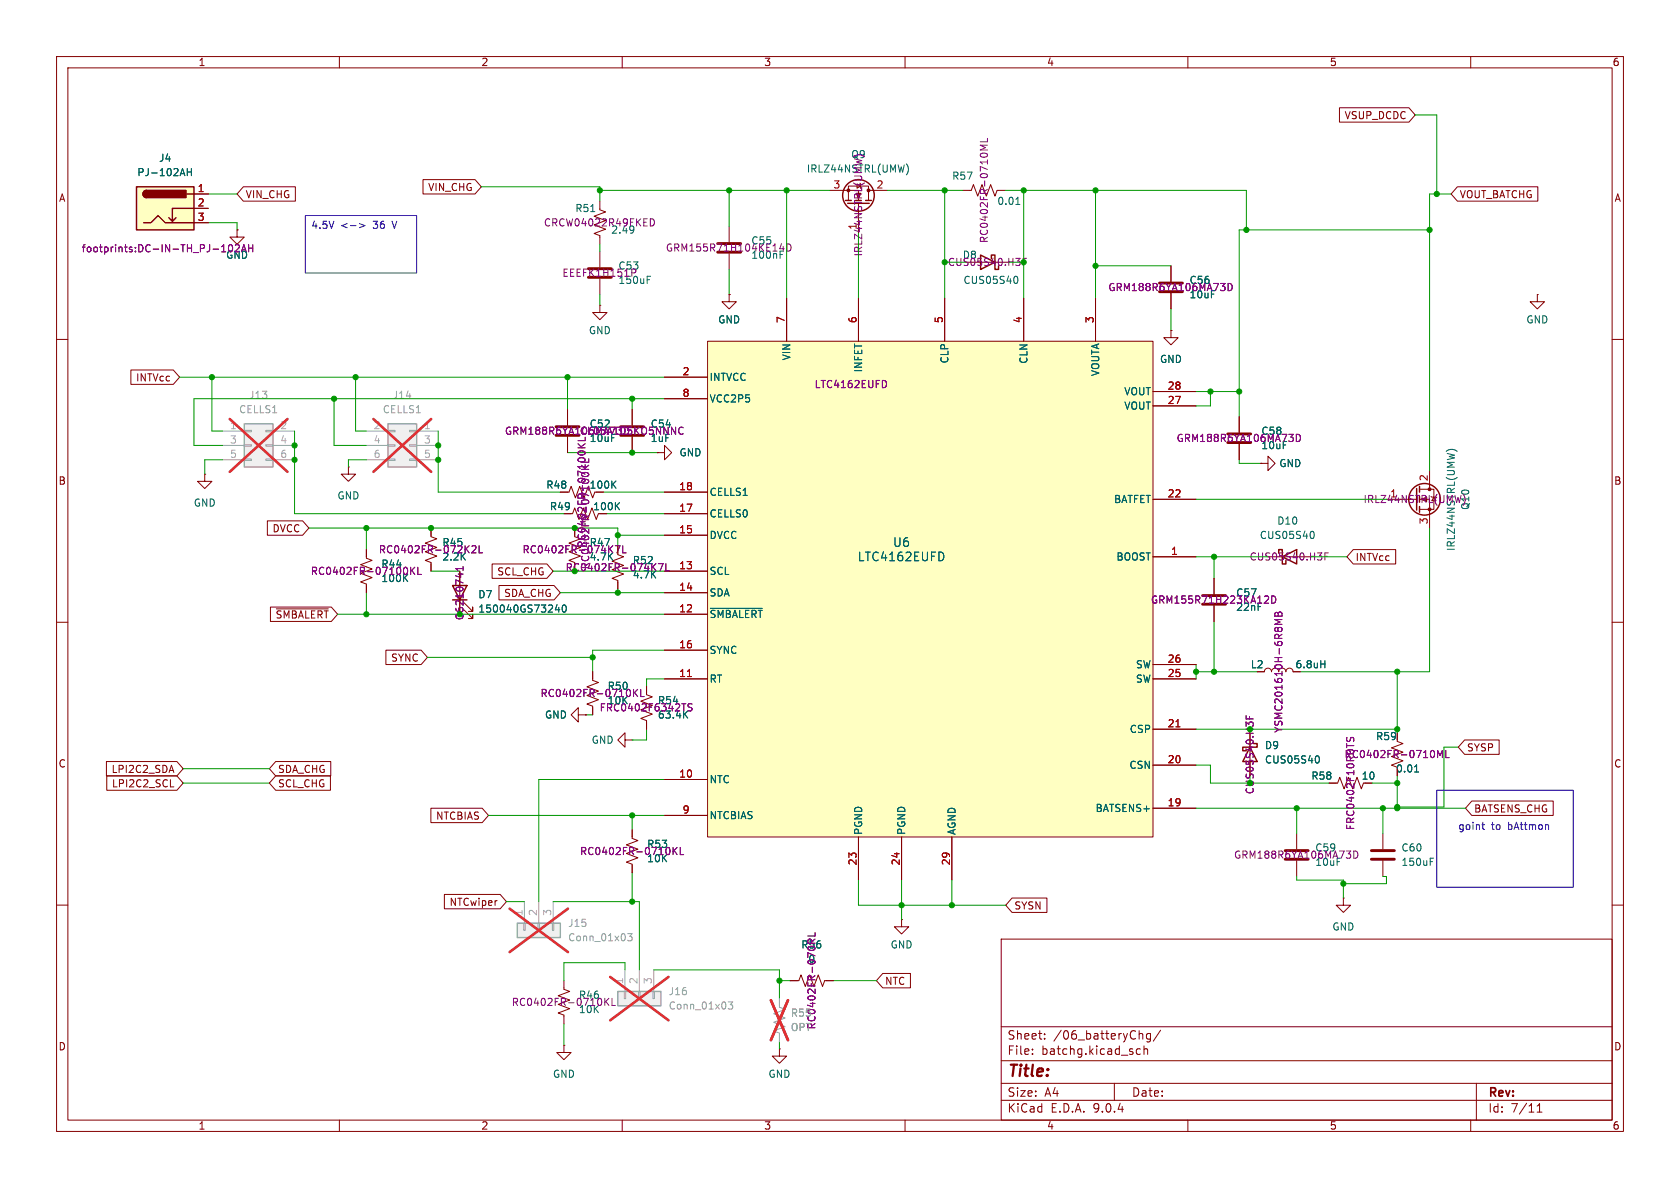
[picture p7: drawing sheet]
<svg xmlns="http://www.w3.org/2000/svg" width="297mm" height="210mm" viewBox="0 0 297 210" stroke-linecap="round" stroke-linejoin="round" font-family="sans-serif">
<g fill="none" stroke="#840000" stroke-width=".18">
<path d="M10 10h277v190h-277zM12 12h273v186h-273zM60 10v2M110 10v2M160 10v2M210 10v2M260 10v2M10 60h2M111.8 72.4v2.8M111.8 77.2v2.8M285 60h2M99.1 87h1.5l.4-1 .7 2 .4-1"/>
<path d="M99.7 90.8h1.5l.4-1 .8 2 .3-1M103.6 87l.4-1 .8 2 .4-1M104.3 90.8l.3-1 .8 2 .4-1M10 110h2M81.3 101v2.5M82 107.8l1.6 1.5v-.7v.7h-.8M82 106.6l1.6 1.5v-.8v.8h-.8M285 110h2M229.2 147.3v2.8M229.2 152.1v2.8M237.5 158.8v1.2h1.3l-1.3 1.3-1.3-1.3h1.3M237.5 158.8h.1"/>
<path d="M10 160h2M177 166h108v32h-108zM285 160h2M60 198v2M110 198v2M160 198v2M177 194.5h108M177 191.5h108M177 187.5h108M177 181.5h108M182.5 186.3v.1M182.5 185.5v.1"/>
<path d="M184.7 183.6v.1M184.7 182.8v.1M197 191.5v3M201.6 185.5l-.4-.1-.3 .3v.4l.1 .2h.6M201.8 182.7l.2 .2v.8M202.2 185.5l.3-.1 .3 .1 .1 .9M202.2 184.9v1.5M203.4 182.7v1.2l-.3 .3-.4-.1M203.4 182.8l-.4-.1-.3 .3v.4l.1 .2h.6M205.2 182.1l-1.3 2M210 198v2M260 198v2"/>
<path d="M261 191.5v6.5M271.7 196.6h.9M271.7 195.5l.5-.4v1.5"/>
</g>
<path d="M109.7 75.4h4.1M109.7 77h4.1M227.2 150.4h4.1M227.2 151.9h4.1" fill="none" stroke="#840000" stroke-width=".51"/>
<path d="M102.2 79.2h1.2M102.2 78.4l.7 .8M102.3 79.8l.4-.1 .6 .1M103.4 78.4l-.7 .6M103.4 77.3v.6h-1.2M120.8 75.6a.6 .6 0 0 0-.9 .5 .6 .6 0 0 0 .6 .7l.3-.1M81.4 101.3v.8M81.9 100.1v.8M81.9 100.5h-1.3l.4 .4M239.3 150.4a.64 .64 0 0 1 .8 .7 .64 .64 0 0 1-.8 .6z" fill="none" stroke="#840084" stroke-width=".18"/>
<path d="M80 103.5h2.5l-1.2 2.5zM80 106h2.5" fill="none" stroke="#840000" stroke-width=".25"/>
<path d="M108.3 85.6l.6 .7M108.9 85l-.7 .8M109 89.4l.5 .7M109.5 88.8l-.7 .8M98.5 106.9l-.3 .9h.8M98.8 107.4v.8M99.5 107.1l.2-.2a.68 .68 0 0 1 .4 .7 .68 .68 0 0 1-.4 .6l-.2-.1-.1-.4z" fill="none" stroke="#006464" stroke-width=".18"/>
<path d="M91.4 163.2h7.7v2.5h-7.7z" fill="#f0f0f0"/>
<path d="M91.4 163.2h7.7v2.5h-7.7z" fill="none" stroke="#a1a1a1" stroke-width=".25"/>
<path d="M92.7 159.4v3.8M95.2 159.4v3.8M97.8 159.4v3.8M92.6 163.2h.2v1.3h-.2zM95.1 163.2h.3v1.3h-.3zM97.7 163.2h.2v1.3h-.2z" fill="none" stroke="#a1a1a1" stroke-width=".18"/>
<path d="M111 165h.7l-.4 .5 .4 .1v.6l-.2 .1-.5-.1" fill="none" stroke="#989898" stroke-width=".18"/>
<path d="M90.1 160.6l10.3 7.7M100.4 160.6l-10.3 7.7" fill="none" stroke="#e12e31" stroke-width=".46"/>
<path d="M99.7 173.4v1.5l1 .4-2 .7 1 .4M99.7 177.9l1 .4-2 .8 1 .4v1.5M99.7 184.8v1.3h1.3l-1.3 1.2-1.3-1.2h1.3M99.7 184.8h.1" fill="none" stroke="#840000" stroke-width=".18"/>
<path d="M106.9 176.5v1.2M107.1 177l.5 .7M107.6 176.5l-.7 .7M108.2 176.5v1.2h.6" fill="none" stroke="#840084" stroke-width=".18"/>
<path d="M68.6 74.9h5.1v7.7h-5.1z" fill="#f0f0f0"/>
<path d="M68.6 74.9h5.1v7.7h-5.1z" fill="none" stroke="#a1a1a1" stroke-width=".25"/>
<path d="M64.8 76.2h3.8M64.8 78.7h3.8M68.6 76.1h1.2v.2h-1.2zM68.6 78.6h1.2v.3h-1.2zM72.4 76.1h1.3v.2h-1.3zM72.4 78.6h1.3v.3h-1.3zM73.7 76.2h3.8M73.7 78.7h3.8M64.8 81.3h3.8M68.6 81.2h1.2v.2h-1.2zM72.4 81.2h1.3v.2h-1.3zM73.7 81.3h3.8" fill="none" stroke="#a1a1a1" stroke-width=".18"/>
<path d="M66 74.1l10.2 9.3M76.2 74.1l-10.2 9.3" fill="none" stroke="#e12e31" stroke-width=".46"/>
<g fill="none" stroke="#840000" stroke-width=".25">
<path d="M173.4 45.1l2.5 1.3-2.5 1.2zM175.3 45.7v-.6h.6v2.5h.6v-.6M250.4 86.4v3.8M251 86v1M251 87.8v1M251 89.5v1.1"/>
<circle cx="251.8" cy="88.3" r="2.79"/>
</g>
<path d="M104.4 37.4h.8M112.1 40.7l-.2 .4M114.4 48.8h.6M114.4 49.4h.4M179.5 48.8a.68 .68 0 0 1 .5 .7 .68 .68 0 0 1-.5 .6M255.7 79.8a1.46 1.46 0 0 1 1.9 0M121 126.2l.6 .7M121.6 125.7l-.7 .7M250.1 136.5h.7M250.3 135.4l.1-.2v1.3" fill="none" stroke="#006464" stroke-width=".18"/>
<g fill="none" stroke="#840084" stroke-width=".18">
<path d="M115 38.7a.64 .64 0 0 1 .7 .6 .64 .64 0 0 1-.7 .6M180.9 46.3h.4M181.5 45.7h-.6v1.2M116.4 99.6h.8l-.5 1.3M117.7 99.6v1.3h.6M241.4 87.6v1.2M242 88.2h.6l.1-.2-.1-.3-.6-.1v1.2M242.3 88.2l.4 .6M243.2 87.6v1.2h.6M244.1 87.6h.9l-.9 1.2h.9M246 88v.8M246.6 88.4h.8"/>
<path d="M247.2 88v.8M248.6 87.6v1.2l-.7-1.2v1.2M249.9 87.6h-.5l-.2 .1v.4l.6 .2 .1 .3-.3 .2h-.4M250.3 87.6h.7M250.6 87.6v1.2M251.4 88.2h.6l.1-.2v-.3l-.7-.1v1.2M251.7 88.2l.4 .6M252.7 87.6v1.2h.6M254.1 87.4a1.46 1.46 0 0 0 0 1.9M254.5 87.6v1l.3 .2h.3l.2-.2v-1M112 121.9v1.2M112.2 122.4l.5 .7"/>
<path d="M112.7 121.9l-.7 .7M113.3 121.9v1.2h.6M122.3 124.5l-.4-.1-.2 .1v.4l.5 .2 .1 .3-.2 .3-.5-.1M254.2 133.9v-1.2l.4 .9 .4-.9v1.2M255.6 132.7v1.2h.6"/>
</g>
<g fill="none" stroke="#840000" stroke-width=".18">
<path d="M106 35.6v1.5l1.1 .4-2.1 .7 1 .4M106 40.1l1.1 .4-2.1 .8 1 .4v1.5M106 44.5v2.7M106 49.3v2.8M109.2 96.5v1.5l1 .4-2 .8 1 .4M116.2 80h1.3v-1.3l1.2 1.3-1.2 1.3v-1.3M116.2 80h.1M222.9 81.9h1.3v-1.3l1.2 1.3-1.2 1.3v-1.3M222.9 81.9h.1M245.1 88.3h5.3M251 86.5h2.5v3.5h-2.5M251 88.3h1.7v5"/>
<path d="M252.7 83.2v3.3M253 87.8l.1 .1h.8l.1 .1M253.5 87.9l.4 .6h-.8zM104.8 118.7v1.6l1 .4-2 .7 1 .4M109.2 101.1l1 .4-2 .7 1 .4v1.5M102.2 126.4v-1.3l-1.2 1.3 1.2 1.2v-1.2h1.3M103.5 126.4h.1M104.8 123.3l1 .4-2 .8 1 .3v1.6M114.3 121.3v1.5l1 .4-2 .8 1 .3M114.3 125.9l1 .3-2 .8 1 .4v1.5M247 129.5v1.6l1 .3-2 .8 1 .4M247 134.1l1 .4-2 .8 1 .3"/>
</g>
<path d="M104 47.5h4.1M104 49h4.1" fill="none" stroke="#840000" stroke-width=".51"/>
<g fill="#840000" stroke="#840000" stroke-width=".18">
<path d="M251.2 88.3l1-.4v.7z"/>
<circle cx="252.7" cy="86.5" r=".25"/>
<circle cx="252.7" cy="90" r=".25"/>
</g>
<path d="M43.2 74.9h5.1v7.7h-5.1z" fill="#f0f0f0"/>
<path d="M43.2 74.9h5.1v7.7h-5.1z" fill="none" stroke="#a1a1a1" stroke-width=".25"/>
<path d="M39.4 76.2h3.8M39.4 78.7h3.8M43.2 76.1h1.2v.2h-1.2zM43.2 78.6h1.2v.3h-1.2zM47 76.1h1.3v.2h-1.3zM47 78.6h1.3v.3h-1.3zM48.3 76.2h3.8M48.3 78.7h3.8M39.4 81.3h3.8M43.2 81.2h1.2v.2h-1.2zM47 81.2h1.3v.2h-1.3zM48.3 81.3h3.8" fill="none" stroke="#a1a1a1" stroke-width=".18"/>
<path d="M40.6 74.1l10.2 9.3M50.8 74.1l-10.2 9.3" fill="none" stroke="#e12e31" stroke-width=".46"/>
<path d="M41.9 40.6v1.3h1.3l-1.3 1.3-1.3-1.3h1.3M41.9 40.6h.1M244.5 147.3v2.8M244.5 152.1v2.8" fill="none" stroke="#840000" stroke-width=".18"/>
<path d="M242.4 150.4h4.1M242.4 151.9h4.1" fill="none" stroke="#840000" stroke-width=".51"/>
<path d="M252.8 152.3h.5M252.8 151.7h.6" fill="none" stroke="#006464" stroke-width=".18"/>
<path d="M24.1 33h10.2v7.6h-10.2z" fill="#ffffc2"/>
<path d="M24.1 33h10.2v7.6h-10.2zM25.4 39.4h1.3l1.2-1.3 1.3 1.3h5.1M25.9 33.7a.64 .64 0 0 0-.6 .6 .64 .64 0 0 0 .6 .6M31.1 38.5l-.6 .6M33 34.3h1.3M34.3 36.8h-3.8v2.3l-.7-.6M221 132.1l1.2 2.5h-2.5zM221.6 131.4h.6v.7h-2.5v.6h.6" fill="none" stroke="#840000" stroke-width=".25"/>
<g fill="#840000" stroke="#840000" stroke-width=".25">
<path d="M25.5 33.8l.4-.1v1.2a.63 .63 0 0 1-.6-.4 .63 .63 0 0 1 .2-.7z"/>
<path d="M25.9 33.7h7v1.2h-7z"/>
</g>
<g fill="none" stroke="#840000" stroke-width=".18">
<path d="M34.3 34.3h2.5M34.3 36.8h2.5M34.3 39.4h2.5M271.8 52.1v1.2h1.2l-1.2 1.3-1.3-1.3h1.3M271.8 52.1h.1M100.3 72.4v2.8M100.3 77.2v2.8M36.2 83.8v1.3h1.3l-1.3 1.3-1.3-1.3h1.3M36.2 83.8h.1M101.6 97.9l1 .4-2 .8 1 .3M101.6 93.3v1.6l1 .4-2 .7 1 .4M223.5 118.7a.64 .64 0 0 1 .7-.6 .64 .64 0 0 1 .6 .6 .64 .64 0 0 1 .6-.6 .64 .64 0 0 1 .7 .6"/>
<path d="M227.3 118.7a.64 .64 0 0 1 .7-.6 .64 .64 0 0 1 .6 .6M234.9 138.4h1.6l.4-1 .7 2 .4-1M239.5 138.4l.4-1 .8 2 .3-1M139.7 173.4h1.5l.4-1.1 .8 2.1 .3-1M144.3 173.4l.4-1.1 .7 2.1 .4-1h1.5M159.4 162.6v1.2h1.3l-1.3 1.3-1.3-1.3h1.3M159.4 162.6h.1M137.8 185.4v1.3h1.3l-1.3 1.3-1.3-1.3h1.3M137.8 185.4h.1"/>
</g>
<path d="M33.1 29.8v1.3M33.1 30.4h.7M33.8 29.8v1.3M233.5 117.4h.7M234.2 116.8v1.3M232.8 133.6a.68 .68 0 0 1 .5 .6 .68 .68 0 0 1-.5 .7" fill="none" stroke="#006464" stroke-width=".18"/>
<g fill="none" stroke="#840084" stroke-width=".18">
<path d="M39.2 44.5h.7M39.4 43.4l.1-.1v1.2M40.4 44l.1-.5 .2-.2 .3 .1 .1 .6M41.6 43.4l.5-.1 .2 .3-.8 .9M42.7 44.5l.4-1.2 .4 1.2M44 43.3v1.2M44 43.9h.7M44.7 43.3v1.2M108.8 96.5h.8l-.5 1.2M110.1 96.5v1.2h.6M225.4 108.4l.3-.1 .3 .2 .1-.2 .3-.1 .2 .2v.5h-1.2zM226 108.5v.4"/>
<path d="M226.6 109.5h-1.2l.9 .4-.9 .5M220.3 126.5v.6h1.3M220.9 126.7v.4M238.1 130.4v.4l.1 .2h.4l.2-.5 .3-.1 .2 .2v.5M144.1 164.9v.6h-1.3"/>
</g>
<path d="M137.8 176.5v1.6l1 .3-2 .8 2 .8-2 .7 2 .8-2 .7 1 .4v1.6" fill="none" stroke="#a1a1a1" stroke-width=".18"/>
<path d="M136.3 176.8l3 7.1M139.3 176.8l-3 7.1" fill="none" stroke="#e12e31" stroke-width=".46"/>
<path d="M98.3 75.4h4.1M98.3 77h4.1" fill="none" stroke="#840000" stroke-width=".51"/>
<path d="M109.2 175.3h7.6v2.5h-7.6z" fill="#f0f0f0"/>
<path d="M109.2 175.3h7.6v2.5h-7.6z" fill="none" stroke="#a1a1a1" stroke-width=".25"/>
<path d="M110.4 175.3h.2v1.2h-.2zM110.5 171.5v3.8M112.9 175.3h.3v1.2h-.3zM113 171.5v3.8M115.4 175.3h.3v1.2h-.3zM115.6 171.5v3.8" fill="none" stroke="#a1a1a1" stroke-width=".18"/>
<path d="M128.7 177.1h.8l-.4 .5 .4 .1v.6l-.2 .1-.6-.1" fill="none" stroke="#989898" stroke-width=".18"/>
<path d="M107.9 172.7l10.3 7.7M118.2 172.7l-10.3 7.7" fill="none" stroke="#e12e31" stroke-width=".46"/>
<path d="M61.6 82.6v1.2h1.3l-1.3 1.3-1.3-1.3h1.3M61.6 82.6h.1M110.5 130.8v-1.3l-1.3 1.3 1.3 1.3v-1.3h1.3M111.8 130.8h.1M111.8 146.7v1.5l1 .4-2.1 .8 1.1 .3M111.8 151.3l1 .3-2.1 .8 1.1 .4v1.5" fill="none" stroke="#840000" stroke-width=".18"/>
<path d="M119 149.8v1.3M119.2 150.3l.5 .8M119.7 149.8l-.7 .7M120.3 149.8v1.3h.6" fill="none" stroke="#840084" stroke-width=".18"/>
<path d="M125.1 60.3h78.7v87.7h-78.7z" fill="#ffffc2"/>
<g fill="none" stroke="#840000" stroke-width=".18">
<path d="M236.8 19h12.3l1.1 1.3-1.1 1.3h-12.3zM34.3 34.3h2.5M34.3 36.8h2.5M34.3 39.4h2.5M43 33h9.2v2.6h-9.2l-1.1-1.3zM74.8 31.7h9.2l1.1 1.3-1.1 1.3h-9.2zM146.7 33.7h5.1v1.7M150 35.4v-2.5h3.5v2.5M153.5 33.7h3.3M170.2 33.7h1.5l.4-1.1 .7 2.1 .4-1M174.8 33.7l.3-1.1 .8 2.1 .4-1h1.5M257.7 33h14.2v2.6h-14.2l-1.2-1.3z"/>
<path d="M41.9 40.6h.1M106 54v1.2h1.3l-1.3 1.3-1.2-1.3h1.2M106 54h.1M128.9 52.1v1.2h1.3l-1.3 1.3-1.3-1.3h1.3M128.9 52.1h.1M128.9 40v2.8M128.9 44.8v2.8M139.1 52.7v7.6M151.8 52.7v7.6M167 52.7v7.6M181 52.7v7.6M193.7 52.7v7.6"/>
<path d="M207 58.4v1.3h1.3l-1.3 1.3-1.3-1.3h1.3M207 58.4h.1M207 47v2.8M207 51.8v2.8M23.1 65.4h7.5l1.1 1.3-1.1 1.2h-7.5zM100.3 72.4v2.8M100.3 77.2v2.8M111.8 72.4v2.8M111.8 77.2v2.8M117.5 66.7h7.6M117.5 70.5h7.6M125.1 60.3h78.7v87.7h-78.7z"/>
<path d="M203.8 69.2h7.7M203.8 71.8h7.7M219.1 73.7v2.8M219.1 78.5v2.8M47.3 92.1h6.2l1.1 1.2-1.1 1.3h-6.2zM64.8 97.2v1.5l1 .4-2 .7 1 .4M76.2 93.3v1.6l1 .4-2 .7 1 .4M76.2 97.9l1 .4-2 .8 1 .3v1.6M87 99.7h9.7l1.1 1.3-1.1 1.2h-9.7zM99.1 87h1.2M99.7 90.8h1.3M101.6 93.3v1.3"/>
<path d="M109.2 96.5v1.3M116.2 80h.1M117.5 87h7.6M117.5 90.8h7.6M117.5 94.6h7.6M203.8 88.3h7.7M203.8 98.4h7.7M222.9 81.9h.1M239.2 97.2h7.5v2.5h-7.5l-1.1-1.3zM47.8 107.3h10.8l1.1 1.3-1.1 1.3h-10.8zM48.9 107.6h9.1M64.8 101.7l1 .4-2 .8 1 .4v1.5"/>
<path d="M68.2 114.9h6.3l1.1 1.3-1.1 1.3h-6.3zM81.3 101v2.5M88.2 103.5h9.7l1.2 1.3-1.2 1.2h-9.7zM104.8 118.7v1.3M109.2 102.9v1.2M117.5 101h7.6M117.5 104.8h7.6M117.5 114.9h7.6M117.5 108.6h7.6M203.8 117.5h7.7M214.6 102.2v2.8M214.6 107.1v2.8"/>
<path d="M18.8 134.6h12.5l1.1 1.3-1.1 1.3h-12.5zM18.9 137.2h12.4l1.1 1.2-1.1 1.3h-12.4zM30.1 139.1h.6M48.7 134.6h9.8v2.6h-9.8l-1.1-1.3zM48.7 137.2h9.7v2.5h-9.7l-1.1-1.3zM103.5 126.4h.1M104.8 125.1v1.3M114.3 121.3v1.3M114.3 127.6v1.3M117.5 120h7.6M117.5 137.8h7.6M203.8 120h7.7"/>
<path d="M203.8 128.9h7.7M203.8 135.3h7.7M234.9 138.4h1.3M247 129.5v1.3M258.9 130.8h6.1v2.6h-6.1l-1.1-1.3zM76.2 142.9h9l1.2 1.2-1.2 1.3h-9zM78.6 158.1h9.8l1.1 1.3-1.1 1.3h-9.8zM87.8 159.2h.1M111.8 146.7v1.3M111.8 153v1.3M117.5 144.1h7.6M151.8 148v7.6"/>
<path d="M159.4 148v7.6M168.3 148v7.6M178.9 158.7h6.2v2.6h-6.2l-1.1-1.3zM203.8 142.9h7.7M260.2 141.6h14.4v2.5h-14.4l-1.1-1.2zM139.7 173.4h1.3M146 173.4h1.3M156.1 172.1h4.9v2.5h-4.9l-1.2-1.2z"/>
</g>
<path d="M121.5 119.6h.8M207.9 128.5h.7" fill="none" stroke="#a90000" stroke-width=".18"/>
<g fill="none" stroke="#006464" stroke-width=".18">
<path d="M33.1 29.8v1.3M33.1 30.4h.7M33.8 29.8v1.3M160.2 29a1.46 1.46 0 0 1 0 1.9M179.6 36.1h.7M179.8 35.1l.1-.2v1.2M137.9 45h.4M137.9 44.4h.6M108.3 85.6l.6 .7M108.9 85l-.7 .8M109 89.4l.5 .7M109.5 88.8l-.7 .8"/>
<path d="M166.6 97.7l.3 .6-.1 .5-.2 .2M231.9 93.9a.68 .68 0 0 1 .5 .7 .68 .68 0 0 1-.5 .6M71.5 102.1l.6 .7M72.1 101.5l-.7 .8M98.5 106.9l-.3 .9h.8M98.8 107.4v.8M99.5 107.1l.2-.2a.68 .68 0 0 1 .4 .7 .68 .68 0 0 1-.4 .6l-.2-.1-.1-.4zM125.6 107.5h9.2M233.5 117.4h.7M234.2 116.8v1.3M121 126.2l.6 .7M121.6 125.7l-.7 .7"/>
<path d="M232.8 133.6a.68 .68 0 0 1 .5 .6 .68 .68 0 0 1-.5 .7M250.1 136.5h.7M250.3 135.4l.1-.2v1.3"/>
</g>
<g fill="none" stroke="#840084" stroke-width=".18">
<path d="M174.6 25.7h-1.3l.9 .4-.9 .4h1.3M174.6 24.5v.6h-1.3M39.2 44.5h.7M39.4 43.4l.1-.1v1.2M40.4 44l.1-.5 .2-.2 .3 .1 .1 .6M41.6 43.4l.5-.1 .2 .3-.8 .9M42.7 44.5l.4-1.2 .4 1.2M44 43.3v1.2M44 43.9h.7M44.7 43.3v1.2M137.9 44h.7M138.5 43.5v.9"/>
<path d="M139.1 43.1a.64 .64 0 0 1 .8 .7 .64 .64 0 0 1-.8 .6zM217.1 50.1a.64 .64 0 0 1 .7 .6 .64 .64 0 0 1-.7 .7zM102.2 79.2h1.2M102.2 78.4l.7 .8M102.3 79.8l.4-.1 .6 .1M103.4 78.4l-.7 .6M103.4 77.3v.6h-1.2M120.8 75.6a.6 .6 0 0 0-.9 .5 .6 .6 0 0 0 .6 .7l.3-.1M156.5 67.3l.2 .5-.2 .7M229.2 76.8a.64 .64 0 0 1 .7 .6 .64 .64 0 0 1-.7 .6zM83.4 96.6l.5-.1 .3 .3-.8 .9h.8M84.7 96.5v1.2h.6"/>
<path d="M108.8 96.5h.8l-.5 1.2M110.1 96.5v1.2h.6M116.4 99.6h.8l-.5 1.3M117.7 99.6v1.3h.6M234.2 98.3h.4M234.8 97.7h-.6v1.3M71.9 100.4l.2 .4-.1 .5M72.6 100.3v1.2M72.8 100.8l.5 .7M73.3 100.3l-.7 .7M73.9 100.3v1.2h.6M81.4 101.3v.8"/>
<path d="M81.9 100.1v.8M81.9 100.5h-1.3l.4 .4M224 105.4l.3 .2-.1 .3-.7 .7h.8M224.8 105.4a.64 .64 0 0 1 .8 .6 .64 .64 0 0 1-.8 .6zM225.4 108.4l.3-.1 .3 .2 .1-.2 .3-.1 .2 .2v.5h-1.2zM226 108.5v.4M226.6 109.5h-1.2l.9 .4-.9 .5M112 121.9v1.2M112.2 122.4l.5 .7M112.7 121.9l-.7 .7M113.3 121.9v1.2h.6M122.3 124.5l-.4-.1-.2 .1v.4l.5 .2 .1 .3-.2 .3-.5-.1"/>
<path d="M220.3 126.5v.6h1.3M220.9 126.7v.4M238.1 130.4v.4l.1 .2h.4l.2-.5 .3-.1 .2 .2v.5M254.2 133.9v-1.2l.4 .9 .4-.9v1.2M255.6 132.7v1.2h.6M119 149.8v1.3M119.2 150.3l.5 .8M119.7 149.8l-.7 .7M120.3 149.8v1.3h.6M144.1 164.9v.6h-1.3"/>
</g>
<path d="M126.9 43.1h4M126.9 44.6h4M205 50h4M205 51.6h4M217 76.7h4.1M217 78.2h4.1M212.6 105.3h4.1M212.6 106.8h4.1" fill="none" stroke="#840000" stroke-width=".51"/>
<g fill="none" stroke="#840000" stroke-width=".25">
<path d="M149.5 35.4h1M149.9 35.9h3.8M153 35.4h1.1M226.1 97.8v-.6h.6v2.5h.6v-.6M226.7 98.4l2.5-1.2v2.5z"/>
<circle cx="151.8" cy="34.5" r="2.79"/>
</g>
<g fill="#840000" stroke="#840000" stroke-width=".18">
<circle cx="153.5" cy="33.7" r=".25"/>
<circle cx="150" cy="33.7" r=".25"/>
</g>
<g fill="none" stroke="#009600" stroke-width=".18">
<path d="M36.8 34.3h5.1M36.8 39.4h5.1v1.2M85.1 33h20.9v2.6M106 33.7h40.7M128.9 33.7v6.3M139.1 33.7v19M156.8 33.7h13.4M167 33.7v19M177.8 33.7h42.5v6.9M181 33.7v19M193.7 33.7v19M250.2 20.3h3.8v14"/>
<path d="M256.5 34.3h-3.8v48.9M106 43.2v1.3M106 52.1v1.9M128.9 47.6v4.5M151.8 41.3v11.4M167 46.4h3.8M178.4 46.4h2.6M193.7 47h13.3M207 54.6v3.8M252.7 40.6h-33.6v33.1M31.7 66.7h85.8M37.5 66.7v9.5h1.9"/>
<path d="M52.1 76.2v14.6h47.6M59.1 70.5v8.2h5.7M62.9 66.7v9.5h1.9M77.5 76.2v10.8h21.6M100.3 66.7v5.7M111.8 70.5v1.9M117.5 70.5h-83.2v8.2h5.1M211.5 69.2h7.6M214 69.2v2.6h-2.5M39.4 81.3h-3.2v2.5M54.6 93.3h54.6v3.2M64.8 81.3h-3.2v1.3"/>
<path d="M64.8 93.3v3.9M100.3 80h15.9M106.7 87h10.8M107.3 90.8h10.2M109.2 94.6h8.3M211.5 98.4h12.7M211.5 88.3h33.6M214.6 98.4v3.8M219.1 81.3v.6h3.8M231.8 98.4h6.3M252.7 93.3v25.4h-22.8M59.7 108.6h57.8"/>
<path d="M64.8 104.8v3.8M75.6 116.2h29.2M76.2 101h5.1M97.8 101h19.7M99.1 104.8h18.4M109.2 104.1v.7M117.5 114.9h-12.7v3.8M211.5 118.7h10.7M211.5 117.5v2.5M214.6 109.9v8.8M247 118.7v10.8M32.4 138.4h15.2"/>
<path d="M32.4 135.9h15.2M103.5 126.4h1.3M114.3 128.9v1.9h-2.5M117.5 137.8h-22.3v21.6M117.5 120h-3.2v1.3M211.5 135.3h2.5v3.1h20.9M211.5 128.9h35.5M242.6 138.4h4.4M247 137.2v5.7M257.8 132.1h-2.5v10.6h-8.3M86.4 144.1h31.1M89.5 159.4h3.2"/>
<path d="M97.8 159.4h15.2v12.1M111.8 144.1v2.6M111.8 154.3v5.1M151.8 155.6v4.4h26M159.4 155.6v7M168.3 155.6v4.4M211.5 142.9h47.6M229.2 154.9v.7h8.3v3.2M229.2 142.9v4.4M244.5 154.9h.6v1.3h-7.6M244.5 142.9v4.4M110.5 171.5v-1.3h-10.8v3.2"/>
<path d="M115.6 171.5h22.2v5M137.8 173.4h1.9M147.3 173.4h7.6M99.7 181v3.8M137.8 184.2v1.2"/>
</g>
<path d="M54 38.1h19.7v10.2h-19.7zM63.6 39.5l.9 .4-.9 .4M254 139.7h24.1v17.1h-24.1zM262 145.8h.5M262.2 145.4v1l.3 .2" fill="none" stroke="#0000c2" stroke-width=".18"/>
<path d="M137.8 176.5v1.3M137.8 182.9v1.3" fill="none" stroke="#a1a1a1" stroke-width=".18"/>
<path d="M136.3 176.8l3 7.1M139.3 176.8l-3 7.1" fill="none" stroke="#e12e31" stroke-width=".46"/>
<g fill="#009600" stroke="#009600" stroke-width=".18">
<circle cx="168.3" cy="160" r=".46"/>
<circle cx="214.6" cy="118.7" r=".46"/>
<circle cx="211.5" cy="118.7" r=".46"/>
<circle cx="229.2" cy="142.9" r=".46"/>
<circle cx="159.4" cy="160" r=".46"/>
<circle cx="214.6" cy="98.4" r=".46"/>
<circle cx="167" cy="33.7" r=".46"/>
<circle cx="181" cy="33.7" r=".46"/>
<circle cx="181" cy="46.4" r=".46"/>
<circle cx="193.7" cy="33.7" r=".46"/>
<circle cx="193.7" cy="47" r=".46"/>
<circle cx="237.5" cy="156.2" r=".46"/>
<circle cx="244.5" cy="142.9" r=".46"/>
<circle cx="247" cy="142.7" r=".46"/>
<circle cx="247" cy="138.4" r=".46"/>
<circle cx="247" cy="142.9" r=".46"/>
<circle cx="247" cy="128.9" r=".46"/>
<circle cx="247" cy="118.7" r=".46"/>
<circle cx="214" cy="69.2" r=".46"/>
<circle cx="219.1" cy="69.2" r=".46"/>
<circle cx="252.7" cy="40.6" r=".46"/>
<circle cx="220.3" cy="40.6" r=".46"/>
<circle cx="254" cy="34.3" r=".46"/>
<circle cx="167" cy="46.4" r=".46"/>
<circle cx="139.1" cy="33.7" r=".46"/>
<circle cx="128.9" cy="33.7" r=".46"/>
<circle cx="100.3" cy="66.7" r=".46"/>
<circle cx="106" cy="33.7" r=".46"/>
<circle cx="111.8" cy="144.1" r=".46"/>
<circle cx="111.8" cy="159.4" r=".46"/>
<circle cx="137.8" cy="173.4" r=".46"/>
<circle cx="62.9" cy="66.7" r=".46"/>
<circle cx="59.1" cy="70.5" r=".46"/>
<circle cx="52.1" cy="78.7" r=".46"/>
<circle cx="37.5" cy="66.7" r=".46"/>
<circle cx="111.8" cy="80" r=".46"/>
<circle cx="111.8" cy="70.5" r=".46"/>
<circle cx="76.2" cy="93.3" r=".46"/>
<circle cx="101.6" cy="93.3" r=".46"/>
<circle cx="109.2" cy="94.6" r=".46"/>
<circle cx="109.2" cy="104.8" r=".46"/>
<circle cx="104.8" cy="116.2" r=".46"/>
<circle cx="64.8" cy="108.6" r=".46"/>
<circle cx="64.8" cy="93.3" r=".46"/>
<circle cx="77.5" cy="78.7" r=".46"/>
<circle cx="77.5" cy="81.3" r=".46"/>
<circle cx="52.1" cy="81.3" r=".46"/>
</g>
<text font-size="2.8" fill="#840000" x="178" y="190.9">Title:</text>
<g font-size="2.1" fill="#006464">
<text x="151.5" y="99.4">LTC4162EUFD</text>
<text x="157.8" y="96.9">U6</text>
</g>
<g font-size="2.1" fill="#840000">
<text x="178" y="184">Sheet:</text>
<text x="186.2" y="184">/06_batteryChg/</text>
<text x="178" y="186.7">File:</text>
<text x="184.1" y="186.7">batchg.kicad_sch</text>
<text x="178" y="196.9">KiCad</text>
<text x="178" y="194.1">Size:</text>
<text x="184.7" y="194.1">A4</text>
<text x="185.7" y="196.9">E.D.A.</text>
<text x="193.3" y="196.9">9.0.4</text>
<text x="200" y="194.1">Date:</text>
<text x="263" y="194.3">Rev:</text>
<text x="263" y="196.9">Id:</text>
<text x="267.1" y="196.9">7/11</text>
</g>
<g font-size="1.8" fill="#840000">
<text x="35" y="11.9">1</text>
<text x="85" y="11.9">2</text>
<text x="135" y="11.9">3</text>
<text x="185" y="11.9">4</text>
<text x="235" y="11.9">5</text>
<text x="285" y="11.9">6</text>
<text x="237.6" y="21.3">VSUP_DCDC</text>
<text x="10.3" y="35.9">A</text>
<text x="43.3" y="35.2">VIN_CHG</text>
<text x="75.6" y="34">VIN_CHG</text>
<text x="258" y="35.2">VOUT_BATCHG</text>
<text x="285.3" y="35.9">A</text>
<text x="23.9" y="67.6">INTVcc</text>
<text x="10.3" y="85.9">B</text>
<text x="285.3" y="85.9">B</text>
<text x="48.1" y="94.3">DVCC</text>
<text x="104.8" y="90.4">100K</text>
<text x="87.8" y="101.9">SCL_CHG</text>
<text x="239.6" y="99.4">INTVcc</text>
<text x="89" y="105.7">SDA_CHG</text>
<text x="48.6" y="109.5">~{SMBALERT}</text>
<text x="69" y="117.2">SYNC</text>
<text x="221" y="118.3">L2</text>
<text x="228.9" y="118.3">6.8uH</text>
<text x="10.3" y="135.9">C</text>
<text x="19.6" y="136.8">LPI2C2_SDA</text>
<text x="49.1" y="136.8">SDA_CHG</text>
<text x="246.7" y="136.8">0.01</text>
<text x="259.2" y="133">SYSP</text>
<text x="285.3" y="135.9">C</text>
<text x="19.7" y="139.4">LPI2C2_SCL</text>
<text x="49.1" y="139.4">SCL_CHG</text>
<text x="240.6" y="138">10</text>
<text x="260.5" y="143.8">BATSENS_CHG</text>
<text x="77" y="145.1">NTCBIAS</text>
<text x="79.4" y="160.3">NTCwiper</text>
<text x="179.2" y="161">SYSN</text>
<text x="156.4" y="174.3">NTC</text>
<text x="10.3" y="185.9">D</text>
<text x="285.3" y="185.9">D</text>
<text x="35" y="199.9">1</text>
<text x="85" y="199.9">2</text>
<text x="135" y="199.9">3</text>
<text x="185" y="199.9">4</text>
<text x="235" y="199.9">5</text>
<text x="285" y="199.9">6</text>
</g>
<g font-size="1.8" fill="#006464">
<text x="28" y="28.8">J4</text>
<text x="24.2" y="31.3">PJ-102AH</text>
<text x="142.5" y="30.7">IRLZ44NSTRL(UMW)</text>
<text x="168.2" y="32">R57</text>
<text x="101.6" y="37.7">R51</text>
<text x="176.2" y="36.4">0.01</text>
<text x="170.2" y="50.4">CUS05S40</text>
<text x="104" y="59.3">GND</text>
<text x="126.9" y="57.4">GND</text>
<text x="269.7" y="57.4">GND</text>
<text x="139.9" y="63.8" transform="rotate(-90 139.9 63.8)">VIN</text>
<text x="152.6" y="65.9" transform="rotate(-90 152.6 65.9)">INFET</text>
<text x="167.9" y="64.4" transform="rotate(-90 167.9 64.4)">CLP</text>
<text x="181.8" y="64.4" transform="rotate(-90 181.8 64.4)">CLN</text>
<text x="205" y="64.4">GND</text>
<text x="125.3" y="67.5">INTVCC</text>
<text x="125.3" y="71.3">VCC2P5</text>
<text x="194.5" y="66.6" transform="rotate(-90 194.5 66.6)">VOUTA</text>
<text x="198.7" y="70.1">VOUT</text>
<text x="198.7" y="72.6">VOUT</text>
<text x="120" y="80.9">GND</text>
<text x="226.1" y="82.8">GND</text>
<text x="34.2" y="89.8">GND</text>
<text x="59.6" y="88.5">GND</text>
<text x="96.5" y="86.6">R48</text>
<text x="125.3" y="87.9">CELLS1</text>
<text x="196.8" y="89.1">BATFET</text>
<text x="97.1" y="90.4">R49</text>
<text x="125.3" y="91.7">CELLS0</text>
<text x="125.3" y="95.5">DVCC</text>
<text x="222.6" y="95.5">CUS05S40</text>
<text x="225.7" y="92.9">D10</text>
<text x="125.3" y="101.8">SCL</text>
<text x="197.3" y="99.3">BOOST</text>
<text x="84.5" y="106">D7</text>
<text x="125.3" y="105.6">SDA</text>
<text x="84.5" y="108.5">150040GS73240</text>
<text x="125.3" y="109.4">~{SMBALERT}</text>
<text x="125.3" y="115.8">SYNC</text>
<text x="200.7" y="118.3">SW</text>
<text x="125.3" y="120.9">RT</text>
<text x="200.7" y="120.9">SW</text>
<text x="96.2" y="127.2">GND</text>
<text x="104.5" y="131.7">GND</text>
<text x="199.6" y="129.8">CSP</text>
<text x="243.2" y="131">R59</text>
<text x="199.6" y="136.1">CSN</text>
<text x="223.5" y="132.6">D9</text>
<text x="223.5" y="135.2">CUS05S40</text>
<text x="125.3" y="138.7">NTC</text>
<text x="193.6" y="143.7">BATSENS+</text>
<text x="231.7" y="138">R58</text>
<text x="125.3" y="145">NTCBIAS</text>
<text x="152.6" y="147.7" transform="rotate(-90 152.6 147.7)">PGND</text>
<text x="160.2" y="147.7" transform="rotate(-90 160.2 147.7)">PGND</text>
<text x="169.1" y="147.7" transform="rotate(-90 169.1 147.7)">AGND</text>
<text x="247.7" y="153.3">150uF</text>
<text x="247.7" y="150.7">C60</text>
<text x="157.3" y="167.9">GND</text>
<text x="235.5" y="164.7">GND</text>
<text x="97.7" y="190.7">GND</text>
<text x="135.8" y="190.7">GND</text>
</g>
<g font-size="1.8" fill="#840084">
<text x="150.4" y="28.2">Q9</text>
<text x="96.1" y="40.2">CRCW04022R49FKED</text>
<text x="108" y="41.5">2.49</text>
<text x="151.5" y="40.7" transform="rotate(-90 151.5 40.7)">1</text>
<text x="14.3" y="44.8">footprints:DC-IN-TH_PJ-102AH</text>
<text x="39.9" y="45.9">GND</text>
<text x="109.2" y="47.9">C53</text>
<text x="117.6" y="44.7">GRM155R71H104KE14D</text>
<text x="132.7" y="45.9">100nF</text>
<text x="132.7" y="43.4">C55</text>
<text x="152.6" y="45.4" transform="rotate(-90 152.6 45.4)">IRLZ44NSTRL(UMW)</text>
<text x="167.5" y="47.2">CUS05S40.H3F</text>
<text x="170.1" y="45.9">D8</text>
<text x="174.9" y="43.1" transform="rotate(-90 174.9 43.1)">RC0402FR-0710ML</text>
<text x="99.3" y="49.1">EEEFK1H151P</text>
<text x="109.2" y="50.4">150uF</text>
<text x="195.8" y="51.7">GRM188R6YA106MA73D</text>
<text x="210.2" y="50.4">C56</text>
<text x="210.2" y="52.9">10uF</text>
<text x="143.9" y="68.8">LTC4162EUFD</text>
<text x="89.2" y="77.1">GRM188R6YA106MA73D</text>
<text x="102.4" y="77.1">CL05A105KO5NNNC</text>
<text x="104.1" y="75.8">C52</text>
<text x="114.9" y="75.8">C54</text>
<text x="222.9" y="77.1">C58</text>
<text x="104.1" y="78.3">10uF</text>
<text x="114.9" y="78.3">1uF</text>
<text x="207.9" y="78.3">GRM188R6YA106MA73D</text>
<text x="222.9" y="79.6">10uF</text>
<text x="104.1" y="86.6">100K</text>
<text x="245.7" y="88">1</text>
<text x="259.9" y="90.2" transform="rotate(-90 259.9 90.2)">Q10</text>
<text x="54.8" y="101.8">RC0402FR-07100KL</text>
<text x="66.9" y="98">RC0402FR-072K2L</text>
<text x="67.3" y="100.6">R44</text>
<text x="78.1" y="96.7">R45</text>
<text x="78.1" y="99.3">2.2K</text>
<text x="92.3" y="98">RC0402FR-074K7L</text>
<text x="103.7" y="96.9" transform="rotate(-90 103.7 96.9)">RC0402FR-07100KL</text>
<text x="104.1" y="96.7">R47</text>
<text x="104.1" y="99.3">4.7K</text>
<text x="104.4" y="100.7" transform="rotate(-90 104.4 100.7)">RC0402FR-07100KL</text>
<text x="111.8" y="99.9">R52</text>
<text x="220.8" y="99.3">CUS05S40.H3F</text>
<text x="257.4" y="97.5" transform="rotate(-90 257.4 97.5)">IRLZ44NSTRL(UMW)</text>
<text x="67.3" y="103.1">100K</text>
<text x="111.8" y="102.5">4.7K</text>
<text x="203.4" y="106.9">GRM155R71H223KA12D</text>
<text x="218.4" y="105.6">C57</text>
<text x="218.4" y="108.2">22nF</text>
<text x="95.5" y="123.4">RC0402FR-0710KL</text>
<text x="105.9" y="126">FRC0402F6342TS</text>
<text x="107.3" y="122.1">R50</text>
<text x="107.3" y="124.7">10K</text>
<text x="116.2" y="124.7">R54</text>
<text x="116.2" y="127.2">63.4K</text>
<text x="226.9" y="129.6" transform="rotate(-90 226.9 129.6)">YSMC201610H-6R8MB</text>
<text x="237.6" y="134.2">RC0402FR-0710ML</text>
<text x="239.6" y="146.8" transform="rotate(-90 239.6 146.8)">FRC0402F10R0TS</text>
<text x="102.4" y="151.4">RC0402FR-0710KL</text>
<text x="114.3" y="150.1">R53</text>
<text x="114.3" y="152.6">10K</text>
<text x="218.1" y="152">GRM188R6YA106MA73D</text>
<text x="232.4" y="150.7">C59</text>
<text x="232.4" y="153.3">10uF</text>
<text x="141.6" y="167.9">R56</text>
<text x="142.8" y="170.4">0</text>
<text x="90.4" y="178">RC0402FR-0710KL</text>
<text x="102.2" y="176.8">R46</text>
<text x="102.2" y="179.3">10K</text>
<text x="144.4" y="182.1" transform="rotate(-90 144.4 182.1)">RC0402FR-070RL</text>
</g>
<g font-size="1.8" fill="#a90000">
<text x="34.9" y="34">1</text>
<text x="147.2" y="33.4">3</text>
<text x="154.9" y="33.4">2</text>
<text x="34.9" y="36.6">2</text>
<text x="34.9" y="39.1">3</text>
<text x="138.8" y="57.2" transform="rotate(-90 138.8 57.2)">7</text>
<text x="151.5" y="57.2" transform="rotate(-90 151.5 57.2)">6</text>
<text x="166.8" y="57.2" transform="rotate(-90 166.8 57.2)">5</text>
<text x="180.7" y="57.2" transform="rotate(-90 180.7 57.2)">4</text>
<text x="193.4" y="57.2" transform="rotate(-90 193.4 57.2)">3</text>
<text x="120.6" y="66.4">2</text>
<text x="120.6" y="70.2">8</text>
<text x="206.3" y="69">28</text>
<text x="206.3" y="71.5">27</text>
<text x="120" y="86.7">18</text>
<text x="206.3" y="88">22</text>
<text x="252.5" y="85.2" transform="rotate(-90 252.5 85.2)">2</text>
<text x="120" y="90.6">17</text>
<text x="120" y="94.4">15</text>
<text x="252.5" y="92.8" transform="rotate(-90 252.5 92.8)">3</text>
<text x="120" y="100.7">13</text>
<text x="206.9" y="98.2">1</text>
<text x="120" y="104.5">14</text>
<text x="120" y="108.3">12</text>
<text x="120" y="114.7">16</text>
<text x="120" y="119.8">11</text>
<text x="206.3" y="117.2">26</text>
<text x="206.3" y="119.8">25</text>
<text x="206.3" y="128.7">21</text>
<text x="120" y="137.5">10</text>
<text x="206.3" y="135">20</text>
<text x="120.6" y="143.9">9</text>
<text x="206.3" y="142.6">19</text>
<text x="151.5" y="153.1" transform="rotate(-90 151.5 153.1)">23</text>
<text x="159.1" y="153.1" transform="rotate(-90 159.1 153.1)">24</text>
<text x="168" y="153.1" transform="rotate(-90 168 153.1)">29</text>
</g>
<g font-size="1.8" fill="#0000c2">
<text x="54.9" y="40.8">4.5V</text>
<text x="60.2" y="40.8">&lt;-&gt;</text>
<text x="66.1" y="40.8">36</text>
<text x="69.7" y="40.8">V</text>
<text x="257.7" y="146.9">goint</text>
<text x="263.7" y="146.9">to</text>
<text x="266.7" y="146.9">bAttmon</text>
</g>
<g font-size="1.8" fill="#989898">
<text x="43.9" y="70.7">J13</text>
<text x="69.3" y="70.7">J14</text>
<text x="42.2" y="73.3">CELLS1</text>
<text x="67.6" y="73.3">CELLS1</text>
<text x="100.3" y="166.6">Conn_01x03</text>
<text x="100.3" y="164.1">J15</text>
<text x="118.1" y="178.7">Conn_01x03</text>
<text x="118.1" y="176.1">J16</text>
<text x="139.7" y="179.9">R55</text>
<text x="139.7" y="182.5">OPT</text>
</g>
<g font-size="1.8" fill="#aaa">
<text x="40.6" y="75.9">1</text>
<text x="49.5" y="75.9">2</text>
<text x="66" y="75.9">2</text>
<text x="74.9" y="75.9">1</text>
<text x="40.6" y="78.5">3</text>
<text x="40.6" y="81">5</text>
<text x="49.5" y="78.5">4</text>
<text x="49.5" y="81">6</text>
<text x="66" y="78.5">4</text>
<text x="66" y="81">6</text>
<text x="74.9" y="78.5">3</text>
<text x="74.9" y="81">5</text>
<text x="92.5" y="162" transform="rotate(-90 92.5 162)">1</text>
<text x="95" y="162" transform="rotate(-90 95 162)">2</text>
<text x="97.5" y="162" transform="rotate(-90 97.5 162)">3</text>
<text x="110.2" y="174.1" transform="rotate(-90 110.2 174.1)">1</text>
<text x="112.8" y="174.1" transform="rotate(-90 112.8 174.1)">2</text>
<text x="115.3" y="174.1" transform="rotate(-90 115.3 174.1)">3</text>
</g>
<g font-size="1.8" fill="#009600">
<text x="99.9" y="101.2">RC0402FR-074K7L</text>
<text x="82.1" y="109.7" transform="rotate(-90 82.1 109.7)">C6210741</text>
<text x="221.8" y="140.5" transform="rotate(-90 221.8 140.5)">CUS05S40.H3F</text>
</g>
</svg>
